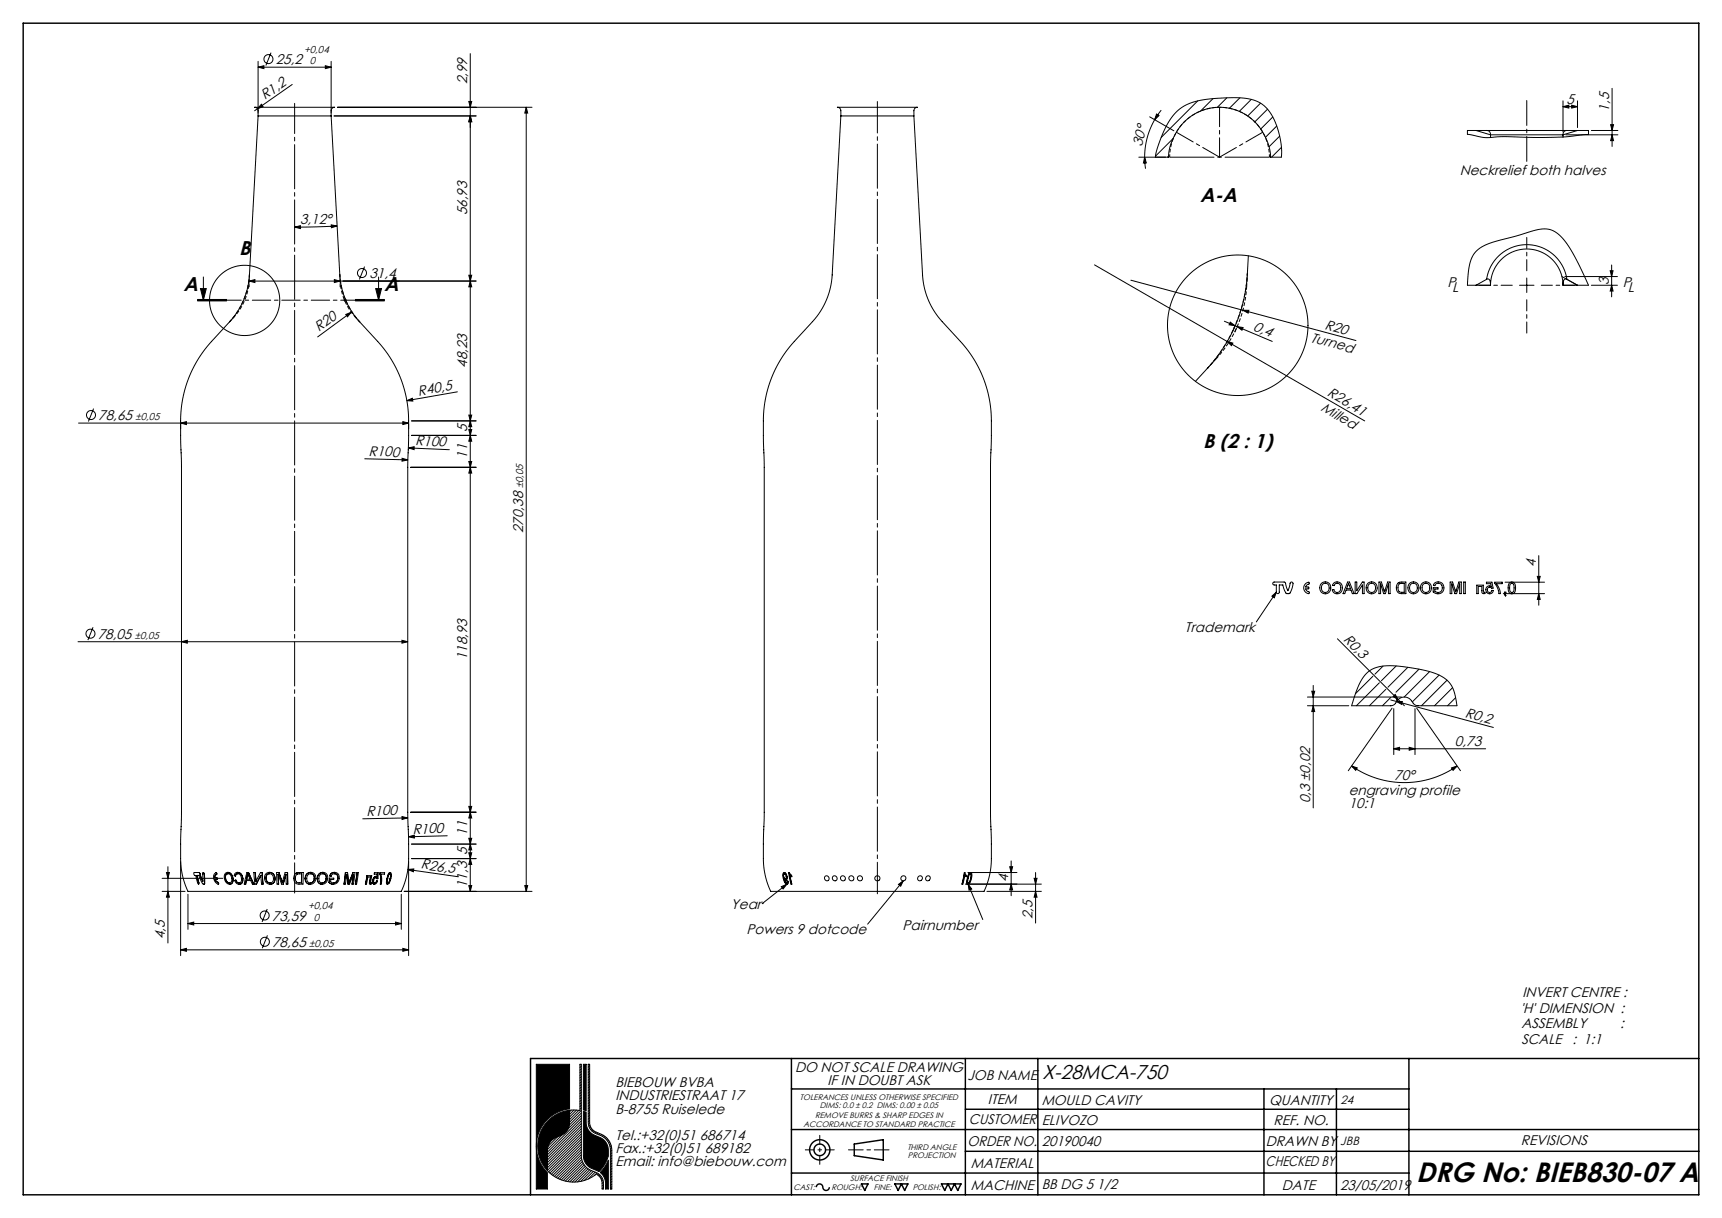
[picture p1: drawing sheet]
<svg xmlns="http://www.w3.org/2000/svg" width="594mm" height="420mm" viewBox="0 0 594 420" stroke-linecap="round" stroke-linejoin="round" font-family="sans-serif">
<g fill="none" stroke="#000" stroke-width=".34">
<path d="M93.5 18.2l-1.8 4.4M162.2 18.5v288.9M89 40l-3 54.8a25.9 25.9 0 0 1-6.7 16.1l-6.3 6.8a40.5 40.5 0 0 0-10.7 27.4l.3 16v119l-.3 16a24.3 24.3 0 0 0 2.6 11.3h73.4a24 24 0 0 0 2.7-11.3l-.3-16v-119l.3-16a40.5 40.5 0 0 0-10.7-27.4l-6.3-6.8a25.9 25.9 0 0 1-6.8-16.1l-3-54.8M89 38.2l-.3-.9-.9-.3h27.6l-.8 .3-.4 .9M89 40h25.2M89 23.2l2-.5v1zM89 21.2v18.8M89 23.2h25.2M90.2 35.9l.5 .9-1.9 .7zM100.8 29.1l-13 9.1M112.2 22.7l2 .5-2 .5zM114.2 21.2v18.8"/>
<path d="M116.4 37h67.1M161.7 35h1l-.5 2zM162.2 40l.5 2h-1zM164.2 40h-49M181.5 37l.5 2h-1zM181.5 37v270.4M290 40l-2.9 54.8a25.9 25.9 0 0 1-6.8 16.1l-6.3 6.8a40.5 40.5 0 0 0-10.7 27.4l.3 16v119l-.3 16a24.3 24.3 0 0 0 2.7 11.3h73.3a24 24 0 0 0 2.7-11.3l-.3-16v-119l.3-16a40.5 40.5 0 0 0-10.7-27.4l-6.3-6.8a25.9 25.9 0 0 1-6.8-16.1l-3-54.8M290 40v-2.3l-.4-.5-.8-.2h27.6l-.7 .2-.4 .5-.1 2.3M290 40h25.2M398.9 39.3l.9 .6-1.5 1.4zM400.6 38l-2.3 3.3M413.2 34.8l-12.7 12.6"/>
<path d="M418.4 34l-4.4 4.4M423.2 33.7l-3.3 3.4M427.7 33.7l-3.6 3.7M431.6 34.3l-4.1 4.1M434.8 35.6l-4.4 4.4M437.2 37.7l-4.4 4.4M539.2 36.8l2-.5v1zM539.2 34.8v10.7M539.2 36.8h5M542.2 36.3l2 .5-2 .5zM544.2 34.8v9.2M556.1 30.5v20"/>
<path d="M394.8 54.2l.6 2h-1zM394.8 54.2l.3 4M396.6 40.3l8.3 4.8M398.3 41.3a25.8 25.8 0 0 0-3.5 12.9M398.5 54.2l1.1-4.1 2.5-6.2 2.3-3.7 2.6-2.6 2.8-1.7 3.8-1.2 4.7-.7 6.6-.3 4.8 .2 3.6 .9 2.7 1.6 2.2 2.6 1.5 2.7 1.2 3.4 .9 3.8 .3 3.4-.1 1.9h-3.7v-.6a17.7 17.7 0 0 0-24.7-15.1 18.5 18.5 0 0 0-10.5 15.7h-10.3M403.1 53.8l-.4 .4M404.8 47.7l-6.2 6.2M439 40.3l-4.1 4.2M440.4 43.5l-3.9 3.9M441.4 46.9l-3.7 3.7M442 50.8l-3.4 3.4M509.2 45l5 1.5"/>
<path d="M512.8 45h-6.6v1.3l5.4 1.1h2.6M512.8 45h27.7M512.8 45l1 .4 .4 1.1M514.2 46.5h25M514.2 46.5v.9M539.2 47.2l-8.9 .2-11.8-.3-4.3 .3M539.2 46.5v.7M540.2 46.5h17.9M540.5 45h7.4v1.4l-8.7 .8M540.5 45l-1 .4-.3 1.1M544.2 45l-5 1.5M548.9 45h9.2"/>
<path d="M555.6 43h1l-.5 2zM556.1 46.5l.5 2h-1zM101.6 78.3l2-.5v1zM114.3 77.5l2 .4-2 .6zM116.3 77.9l-14.7 .4M69.2 99.5h2l-1 4zM70.2 95.5v8M85.9 96.9l2-.5v1zM85.9 97.9v1M115.3 96.4l2 .5-2 .5zM117.3 97.9v1M125.8 91.9l-1.8 4.5"/>
<path d="M129.6 99.5h2l-1 4zM130.6 95.5v8M161.7 94.9h1l-.5 2zM162.2 96.9l.5 2h-1zM164.2 96.9h-78.3M377.6 91.3l93.1 53.8M390.1 96.6l38.6 10.4M430.6 88.2l-.3 6.4a51.7 51.7 0 0 1-13.6 32.2l-4.3 4.7M512.8 96.3l.6-2.6 1-2.1 1.5-2.2 1.6-1.6 1.9-1.4 2.4-1.2 2.5-.6 2.4-.2 2.3 .2 2.5 .6 2.4 1.2 1.9 1.4 1.6 1.6 1.5 2.2 1 2.1 .6 2.6a.94 .94 0 0 0-1.1 .2 .94 .94 0 0 0-.2 1v.9M512.8 96.3l.6-.1 .4 .3 .4 1.9M512.8 96.3l-3.6 2.1M514.2 98.4h-8v-.7a18.1 18.1 0 0 1 2.3-10.3 15 15 0 0 1 9.1-4.6l8.6-2.4a14 14 0 0 1 8.7-1.2 14.4 14.4 0 0 1 7.1 7.3l2.6 4.8 3.3 7.1h-8.7"/>
<path d="M514.2 98.4a12.5 12.5 0 0 1 12.5-12.5 12.5 12.5 0 0 1 12.5 12.5M524.2 98.4h5M526.7 95.9v5M538.8 95.4l5.4 3M539.8 95.4h18.1M548.9 98.4h9M555.4 93.4h1l-.5 2zM555.9 98.4l.5 2h-1zM555.9 91.4v11M68.2 103.5h10M68.2 103.8h10M68.2 103.3h10"/>
<path d="M118.6 103.5h1M118.7 103.2l.7 .7M119.1 103v1M119.2 103.4l-.3 .2M119.3 108.4l1.9-.7-1.3 1.5zM119.4 103.2l-.7 .7M121.2 107.7l-11.6 8.5M122.6 103.3h10zM122.6 103.5h10M122.6 103.8h10M422.3 110.8l16.6 6.9M423.3 117.7l2 .6-.5 .9z"/>
<path d="M424.4 111.1l1.6 1.2-2-.3zM425.8 112.8l-.6 1.4M426.6 113.1l-.6 1.4M426.8 112.6l2 .3-.4 1zM428.7 107h2.1l-.3 1zM428.7 107l39 10.4M140.3 138.2l1.9-.9 .2 1zM157.8 135.1l-17.5 3.1M27.1 145.9h113.9M32.3 140.9l-1.8 4.4M62.3 145.9l2-.5v1zM125.8 158.2l14.9 .4"/>
<path d="M138.7 158l2 .6-2 .4zM139 145.4l2 .5-2 .5zM140.9 154.5l2-.5-.1 1zM140.9 154.5l14.1 .6M142 150.1h22.2M161.7 148.1h1l-.5 2zM161.7 159.1h1l-.5 2zM161.7 143.1h1l-.5 2zM162.2 145.1l.5 2h-1zM162.2 150.1l.5 2h-1zM164.2 145.1h-22.2M141.7 161.1h22.5"/>
<path d="M162.2 161.1l.5 2h-1zM530.3 198.8h1l-.5 2zM530.8 191.6v17.1M32.1 216.3l-1.8 4.4M438.7 205.6l1.6-1.4-.7 1.9zM439.2 200.9l4-.1 1.1 2.9 .8-2.7 .7-.2a4.5 4.5 0 0 1-1 3.9h-.8a3.7 3.7 0 0 1-1.5-3h-1.2v2.6l-.7 .4-.3-.5v-2.5l-1.1-.1zM440.3 204.2l-6.9 10.3M450.3 201.4l.9-.6 .5 .2-1.3 1.4 1.1 .2-.1 .4-1 .1 .4 .6 .9 .5-.2 .5-1-.4-.7-.9v-1.1zM456.2 201.5a1.51 1.51 0 0 1 2.3 .9 1.51 1.51 0 0 1-1.5 1.9 1.71 1.71 0 0 1-.8-2.8zM460 201.1a1.92 1.92 0 0 1 3.1 1.6 1.92 1.92 0 0 1-3.1 1.6l-.4-.9 .5-.1a1.24 1.24 0 0 0 1.6 .9 1.24 1.24 0 0 0 .8-1.7 1.17 1.17 0 0 0-.9-1.3 1.17 1.17 0 0 0-1.4 .7l-.5-.1zM464.9 200.7h.6l1.6 4h-.6l-.5-1.2h-1.7l-.4 1.2h-.6zM465.2 201.2l.7 1.8h-1.4z"/>
<path d="M467.5 200.7h.5v3l1.9-3h.6v4h-.5v-3l-1.9 3h-.6zM472.2 201.5a1.51 1.51 0 0 1 2.3 .9 1.51 1.51 0 0 1-1.5 1.9 1.71 1.71 0 0 1-.8-2.8zM475.7 200.7h.8l1.1 3.4 1.1-3.4h.8v4h-.6v-3.4l-1 3.4h-.6l-1.1-3.4v3.4h-.5zM482.2 201.2l.8-.5h1.9v4h-1.4a2.07 2.07 0 0 1-1.8-1.3 2.07 2.07 0 0 1 .5-2.2zM482.6 201.5l.6-.3h1.2v3h-.8a1.63 1.63 0 0 1-1.4-1 1.63 1.63 0 0 1 .4-1.7zM486.2 201.2a1.96 1.96 0 0 1 2.9 .3 1.96 1.96 0 0 1-.5 2.8 1.96 1.96 0 0 1-2.8-.8l-.1-1.3zM486.6 201.5a1.51 1.51 0 0 1 2.3 .9 1.51 1.51 0 0 1-1.5 1.9 1.71 1.71 0 0 1-.8-2.8zM490.5 201.2a1.96 1.96 0 0 1 2.9 .3 1.96 1.96 0 0 1-.5 2.8 1.96 1.96 0 0 1-2.8-.8l-.1-1.3zM490.9 201.5a1.51 1.51 0 0 1 2.3 .9 1.51 1.51 0 0 1-1.5 1.9 1.71 1.71 0 0 1-.8-2.8zM494.8 201.1a2.08 2.08 0 0 1 2.9 .5 2.08 2.08 0 0 1-.4 2.9 2.08 2.08 0 0 1-2.9-.4v-1.4h1.6v.4h-1.1v.8a1.53 1.53 0 0 0 2.6-1 1.53 1.53 0 0 0-2.2-1.5l-.3 .6-.6-.2zM500.2 200.7h.9l1.1 3.4 1-3.4h.9v4h-.6v-3.4l-1 3.4h-.6l-1.1-3.4v3.4h-.6zM504.9 200.7h.6v4h-.6z"/>
<path d="M509.4 201.8h2.3v2.3l.5 .1v.5a.79 .79 0 0 1-.9-.2 .79 .79 0 0 1-.1-.8v-1.5h-1.3v2.5h-.5zM512.7 200.8h1.9l.4 2-.5 .1a.82 .82 0 0 0-1.2-.2 .82 .82 0 0 0 0 1.2 .82 .82 0 0 0 1.2-.1l.1-.2h.5a1.28 1.28 0 0 1-1.6 1.1 1.28 1.28 0 0 1-.9-1.7 1.28 1.28 0 0 1 1.8-.7l-.2-1h-1.5zM515.6 200.8h2.6v.5h-2.1l1.3 2.2 .2 1.2h-.6a6.4 6.4 0 0 0-1.4-3.5zM518.6 204.7h14.2M519.2 200.8h13.6M519.2 204.7l.2 .8-.4-.4-.1-.9h.6v.5M520.7 201a1.35 1.35 0 0 1 1.6 0 1.35 1.35 0 0 1 .5 1.6 1.53 1.53 0 0 1-1.5 2.1 2.57 2.57 0 0 1-.7-3.6zM521.1 201.3a.81 .81 0 0 1 1 .1 .81 .81 0 0 1 .2 .9 1.35 1.35 0 0 1-.9 2 2.35 2.35 0 0 1-.3-3zM530.8 204.7l.5 2h-1zM26.9 221.3h113.8M62.6 221.3l2-.5v1zM138.7 220.8l2 .5-2 .5z"/>
<path d="M452.5 238.4h1l-.5 2zM453 236.4v42.2M461.4 220.3l20.9 20.9M471.4 232.2l1.7-1.3 2.1-.9 2.7-.4h3.3l5.2 .6 5.9 1.2 3.6 1.1 2.6 1.6a11 11 0 0 1 3.9 8.3l.2 1h-13.7l-1.1-.5-1.7-2-1.7-.5-1.7 .5-1.6 1.9-1 .5-13.9 .1 2.5-7.2 1.3-2.4zM473.6 233.2l-6 6M475.8 235.4l-7.9 8M477.1 229.7l-2.8 2.8M478.1 237.7l-5.7 5.7M481.6 229.6l-5.1 5.1M485.6 230.1l-6.8 6.9M489.5 230.8l-8 7.9M493.1 231.6l-8.7 8.8"/>
<path d="M496.4 232.8l-9.2 9.2M499.1 234.6l-8.8 8.8M501.1 237.1l-6.3 6.3M451 240.4h32.4M451 243.4h14.2M453 243.4l.5 2h-1zM479.7 241.4l35.4 9.4M479.8 240.5l-2.9 2.9M480.2 244.2l-15.1 21.6M480.5 240.2l.8-.7 1 1.7zM480.8 258.2l2-.5v1zM480.8 244.4v15.8"/>
<path d="M480.8 258.2h31.7M481.5 240.4l.2 1.3M481.7 241.9h2l-.2 1zM482.3 241.2l2.1 2.2M486.1 257.7l2 .5-2 .5zM488.1 244.4v15.8M488.7 244.2l15.1 21.6M502.1 240.6l-2.8 2.8M161.7 278.1h1l-.5 2zM466.2 264.1l2 .7-.6 .8zM466.2 264.1a31.7 31.7 0 0 0 36.4 0M500.7 264.8l1.9-.7-1.4 1.5z"/>
<path d="M57.9 298.9v26.3M62.3 297.1v32.4M138.7 281.6l2 .4-2 .6zM140.7 282l-15.6 .3M140.7 299.8l2-.2-.1 1zM140.7 299.8l17.4 2.5M140.9 288.5l2-.5v1zM141 297.1v32.4M141.7 280.1h22.5M142 291.1h22.2M154.3 288.2l-13.4 .3M161.7 289.1h1l-.5 2z"/>
<path d="M161.7 294.1h1l-.5 2zM162.2 280.1l.5 2h-1zM162.2 296.1l.5 2h-1zM162.2 291.1l.5 2h-1zM164.2 296.1h-22.2M348.3 298.9h1l-.5 2zM348.8 296.9v12M55.9 307.4h7.9M55.9 302.9h20.9M57.4 300.9h1l-.5 2zM57.9 307.4l.5 2h-1zM64.8 318.5l2-.5v1z"/>
<path d="M64.8 308.4v12.1M64.8 318.5h73.6M68 301.9l.6 2.6-.1 .4-.4-.5-.6-2.5a.59 .59 0 0 1-.7-.8 .59 .59 0 0 1 1-.2h.2a.67 .67 0 0 1 1 .4l1 2.5M68 301.9l.5 3M68.6 300.9l1.4 2.9M70.1 300.9l.3 .5M70.4 301.4v3.5M70.5 301.4l.1 2.1a.99 .99 0 0 1-.2 1.4l-.6-.3-1.2-2.7h-.6M70.5 301.4l-.2-.4-.3-.1v2.9M74 302.6h.1M74.1 302.6a.43 .43 0 0 1 .7 0 .43 .43 0 0 1-.1 .6h-.5M74.2 303.2l.3 .7 .8 .5-.1 .5"/>
<path d="M74.5 300.9a2.21 2.21 0 0 0-.7 2.2 2.21 2.21 0 0 0 1.6 1.7v-.4l-.7-.4-.5-.8M74.5 300.9l.3 .5-.6 .6-.1 .6M74.5 300.9l.2 .5-.5 .5-.2 .7M74.6 302.6l.3 .3-.2 .3M77.8 302.9l.1 .4a1.43 1.43 0 0 0 1.2 1.2M77.8 302.9h.1M77.8 302.9l.1 .4a1.41 1.41 0 0 0 1.2 1.2M78.6 301.3a1.11 1.11 0 0 0-.8 1.6M78.6 301.3a1.13 1.13 0 0 0-.8 1.6M78.6 301.3a1.87 1.87 0 0 1 .7 3.1l-.2 .1M80.3 302.9a1.5 1.5 0 0 1-1.1 2M80.3 302.9h.1"/>
<path d="M80.4 302.9a1.76 1.76 0 0 0-.7-1.7 1.76 1.76 0 0 0-1.9-.1 2.48 2.48 0 0 0 1.4 3.8M80.4 302.9a1.49 1.49 0 0 1-1.2 2M81.3 303.5l.4 .7 .7 .3M81.9 300.8a1.97 1.97 0 0 1 1.8 2M82 300.8a1.93 1.93 0 0 1 1.8 2M82 300.8a.98 .98 0 0 0-1.1 1.2l.4 .1 .2-.6 .5-.2M82 301.3h.1M82 301.3a1.82 1.82 0 0 1 .6 3.2h-.1M82.4 304.5h.1M83.7 302.8a1.52 1.52 0 0 1-1.3 2.1M83.7 302.8h.1M83.8 302.8a1.49 1.49 0 0 1-1 2.1 1.49 1.49 0 0 1-1.9-1.3l.5-.1 .4 .7 .7 .3"/>
<path d="M84.9 303.6l-.2 1.3M84.9 303.6h.1M85.3 302.1l-.2 1.1M85.5 301.3l-.2 .8M85.5 301.3h.1M85.5 301.3l.8 1.9h-1.2M85.7 300.9l1.9 4M85.7 300.9l1.9 4h-.5l-.6-1.3h-1.5M85.7 300.9h-.5l-1 4h.6l.2-1.3M88 300.9l.3 3M88.1 300.9l.2 3M88.1 300.9h-.6l.2 2 .2 2h.6"/>
<path d="M88.3 303.9h.1M88.3 303.9l1.6-3h.5l.3 4M89.9 301.9l-1.5 3M89.9 301.9h.1M90 301.9l-1.5 3M90 301.9l.2 3h.5M90.4 300.9l.3 4M91.8 302.9v.2a1.44 1.44 0 0 0 1.3 1.4M91.8 302.9h.1M91.8 302.9a1.48 1.48 0 0 0 1.4 1.6M92.2 313.5l-1.8 4.4M92.9 300.8a1.95 1.95 0 0 1 2 2.1"/>
<path d="M92.9 301.3a1.27 1.27 0 0 0-1.1 1.6M92.9 301.3h.1M92.9 300.8a1.98 1.98 0 0 0-1.5 2.8 1.98 1.98 0 0 0 3.1 .7l.4-1.4M92.9 300.8a1.94 1.94 0 0 1 2 2.1M93 301.3a1.28 1.28 0 0 0-1.2 1.6M93 301.3a1.63 1.63 0 0 1 1.3 1.5 1.63 1.63 0 0 1-1.1 1.7M93.1 304.5h.1M94.9 302.9a1.75 1.75 0 0 1-1.7 2M94.9 302.9h.1M96 301.5l.1 3.4M96 301.5h.1M96 301.5l1.1 3.4h.6"/>
<path d="M96.2 300.9l1 2.7M96.2 300.9h-.8l.2 4h.5M97.2 303.6l.2 .7M97.4 304.3h.1M98.6 301.5l-.9 3.4M98.6 301.5h.1M98.6 301.5l.1 3.4h.6l-.1-4h-.8l-1 3.4M102.5 300.9h2.1l-.3 4a2.18 2.18 0 0 1-3-2.3l.7-1.4M102.5 300.9l-.5 .3M104 304.4h.1M104 301.3a1.6 1.6 0 0 0-2.1 1.3 1.6 1.6 0 0 0 1.7 1.8h.4M104 301.3h.1"/>
<path d="M104 301.3v3.1M105.3 302.9h.1M107 304.5h.1M107.2 301.3a1.63 1.63 0 0 0-1.4 1.5 1.63 1.63 0 0 0 1.2 1.7M107.2 301.3a1.3 1.3 0 0 1 1.2 1.6M107.2 301.3h.1M107.2 301.3a1.31 1.31 0 0 1 1.2 1.6M107.2 300.8a1.91 1.91 0 0 0-1.9 2.1M107.2 300.8a1.98 1.98 0 0 1 1.6 2.9 1.98 1.98 0 0 1-3.2 .4l-.3-1.2M108.4 302.9a1.43 1.43 0 0 1-1.4 1.6M108.4 302.9h.1M108.4 302.9a1.43 1.43 0 0 1-1.3 1.6"/>
<path d="M109.4 302.9h.1M109.5 302.9a1.72 1.72 0 0 0 1.6 2M110.1 301.3a1.84 1.84 0 0 1 2.5 0 1.84 1.84 0 0 1 .2 2.5 1.82 1.82 0 0 1-2.5 .9 1.82 1.82 0 0 1-.7-2.6zM111.1 304.5h.1M111.3 301.3a1.64 1.64 0 0 0-1.3 1.5 1.64 1.64 0 0 0 1.1 1.7M111.3 301.3a1.25 1.25 0 0 1 1.2 1.6M111.3 301.3h.1M111.4 301.3a1.26 1.26 0 0 1 1.1 1.6M111.4 300.8a1.96 1.96 0 0 0-1.9 2.1M112.5 302.9a1.47 1.47 0 0 1-1.4 1.6M112.5 302.9h.1M112.5 302.9a1.48 1.48 0 0 1-1.3 1.6"/>
<path d="M113.5 304.3v-.6a.66 .66 0 0 1 .1-.7 .66 .66 0 0 1 .8-.2h.7l-.1 .5a.66 .66 0 0 0-1 .5 .66 .66 0 0 0 .9 .7h.1M113.5 304.3l1.4 .6M113.5 304.3h.1M113.8 302l.4 .1M113.8 302h.1M114.9 304.9h.1M115 304.5h.1M115.3 301.3l-.7 .2-.4 .6M115.3 301.3l.7 .1 .4 .7M115.3 301.3l.8 .2 .4 .6M115.4 300.8a2.03 2.03 0 0 1 1.7 1.7 2.03 2.03 0 0 1-1.1 2.1l-1.1 .3M115.4 300.8a1.54 1.54 0 0 0-1.6 1.2"/>
<path d="M116.4 302.1l.1 .8M116.4 302.1h.1M116.5 302.1v.8M116.5 302.9a1.53 1.53 0 0 1-1.5 1.6M116.5 302.9h.1M116.5 302.9a1.52 1.52 0 0 1-1.4 1.6M119.2 300.9l-.5 4M119.6 301.5l.4 3.4h.5l1.4-3.4M119.6 301.5l-.5 3.4h-.5M119.6 301.5h.1M119.6 301.5l.5 3.4M120.4 304.3l-.5-3.4h-.8l-.5 4"/>
<path d="M120.6 303.7l-.2 .6M120.7 303.7l-.3 .6M121.7 300.9h.8l-.6 4h-.5l.5-3.4M121.7 300.9l-1.1 2.8M121.8 300.9l-1.1 2.8M121.9 301.5h.1M122 301.5l-.5 3.4M123.1 300.9h.5l-.3 2-.3 2h-.5zM123.2 300.9l-.6 4M126.6 301.9l-.5 3M127.8 302.4h-.2a.68 .68 0 0 0-.8 .2 .68 .68 0 0 0-.1 .7l-.3 1.6h-.4l.4-1.8a.96 .96 0 0 1 .3-1.1 .96 .96 0 0 1 1.1-.1h.4l-.4 2.4 .4 .1-.1 .4-.3 .1M127.8 302.4l-.4 2.1 .4 .4"/>
<path d="M127.8 302.4l-.3 2.1 .3 .4M128.6 303.5v.9M128.6 303.5h.1M128.6 304.4a.84 .84 0 0 0 .9 .5 .84 .84 0 0 0 .7-.9v-.2l-.3-.1-.6 .8M128.6 304.4h.1M128.6 304.4l.6 .5M129.1 300.9h1.3v2.1h-.4l-.4-.3M129.1 300.9v.5h1M129.2 300.9l-.1 .5M129.6 302.2l.5 .3M129.6 302.2l-.7 .4-.3 .9M129.6 302.7a1.07 1.07 0 0 0-.3 1.8"/>
<path d="M129.6 302.7l.5 .3M129.6 302.2l-.5 .4-.5 .9M130 303.8l-.3 .5-.4 .2M130.1 301.4v1.1M130.1 301.4h.1M130.2 301.4l-.1 1.1M131 301.3l.1-.4h1.6l-.1 .5h-1.3l.4 2.3-.2 1.2h-.3l.1-1.1M131 301.3l.3 2.5M131 301.3h.1M131.1 301.3l.3 2.5M131.2 300.9l-.1 .4M131.3 303.8h.1"/>
<path d="M131.4 303.8l-.1 1.1M134.2 301l.4-.1a3.5 3.5 0 0 1-.4 3.7l-.6 .3a4 4 0 0 1 .5-3.8zM134.5 301.3l.3 .3M134.5 301.3a3.8 3.8 0 0 0-.7 3.2M134.5 301.3l.2 .3M134.6 302.9l-.4 1.2-.4 .4M134.6 302.9h.1M134.6 300.9a4.3 4.3 0 0 0-1 4h.1M134.7 302.9l-.4 1.2-.5 .4M134.7 301.6l-.1 1.3M134.7 301.6h.1M134.8 301.6l-.1 1.3"/>
<path d="M136.4 318l2 .5-2 .5zM138.4 308.4v12.1M139.4 307.4h44.1M161.7 305.4h1l-.5 2zM181 305.4h1l-.5 2zM262.9 311.6h.1M269.5 305.8l1.9-.9-1.3 1.6zM270.2 302.2l.3 .6 .4 .2M270.2 302.2h.1M270.3 302.2l.6 .8M270.4 303.1l.4 1.1 .5 .3M270.4 303.1h.1"/>
<path d="M270.5 303v.1M270.5 303l-.1 .1M270.5 300.9l.6 .4 .3 .9M270.5 303.1l.4 1 .4 .4M270.5 300.9l.6 .3 .4 1M270.5 300.9h-.1a3.5 3.5 0 0 0 .8 3.9h.6v-.9M270.6 301.3l-.4 .2v.7M270.6 301.3a1.1 1.1 0 0 1 .3 1.7M270.6 301.3l-.3 .2v.7M271.4 302.2v.8l-.3 .5M271.4 302.2h.1M271.4 304.9l-8.5 6.7"/>
<path d="M271.5 302.2l-.2 1.2-.3 .1-.5-.5M271.5 303.9h.2M271.7 303.9v.7l-.3 .3M271.7 303.9h.1M271.8 303.9l-.3-.1-.2 .7M272.1 300.9l.9 1M272.5 301.8l.7 3.1h-.4l-.8-4 1.1 1M272.5 301.8l.7 .5-.1-.4M272.5 301.8l.6 3.1M273 301.9l.1 .4M273 301.9h.1M309.9 305l1.7-1.3-.9 1.9z"/>
<path d="M311.6 303.7l-12.3 15M332.6 300.9l.8 1-.1 .4-.5-.5-.7 3.1h-.3zM332.7 300.9l-.8 4M332.8 301.8l.5 .5M333.1 304.9h26.1M333.9 300.9h16.9M334 304.9l1.2 1.7-.9 .4zM334 304.9l5 12.2M334.4 301l.5-.1a3.3 3.3 0 0 1-.4 3.7l-.7 .3a3.8 3.8 0 0 1 .5-3.8zM334.7 301.3l.3 .3M334.7 301.3a3.5 3.5 0 0 0-.7 3.2M334.8 302.9l-.4 1.2-.4 .4"/>
<path d="M334.8 302.9h.1M334.8 300.9a4.1 4.1 0 0 0-.9 4M334.9 302.9l-.4 1.2-.5 .4M335 301.6l-.2 1.3M335 301.6h.1M335 301.6l-.1 1.3M340.4 307.4h18.8M348.8 304.9l.5 2h-1zM356.7 302.9h1l-.5 2zM357.2 300.9v17.4M357.2 307.4l.5 2h-1zM62.3 327.5l2-.5v1z"/>
<path d="M62.3 327.5h78.7M92.3 322.5l-1.8 4.5M139 327l2 .5-2 .5zM185 367h11.5v15.4a12.9 12.9 0 0 0-10.8 8.6 12.9 12.9 0 0 0 3.1 13.4v5.6h-3.8zM200.3 367l-.3 .2M200.5 369.4l-.5 .5M200.5 370.3l-.5 .5M200.5 371.2l-.5 .5M200.5 372.1l-.5 .5M200.5 373l-.5 .5M200.5 373.9l-.5 .5M200.5 374.8l-.5 .5"/>
<path d="M200.5 375.7l-.5 .5M200.5 376.6l-.5 .5M200.5 377.5l-.5 .5M200.5 378.4l-.5 .5M200.5 379.3l-.5 .5M200.5 367.6l-.5 .5M200.5 368.5l-.5 .5M201.2 367h1v16l-1-.3zM202.9 367v20.1a4.1 4.1 0 0 0 2.5 3.7l1.8 .8M202.9 367h.5v20.3l.7 1.9 1.5 1.2M203 367l-.1 .1M203.4 367.5l-.5 .5"/>
<path d="M203.4 368.4l-.5 .4M203.4 369.3l-.5 .4M203.4 370.2l-.5 .4M203.4 371.1l-.5 .4M203.4 372l-.5 .4M203.4 372.9l-.5 .4M203.4 373.8l-.5 .4M203.4 374.7l-.5 .4M203.4 375.6l-.5 .4M203.4 376.5l-.5 .4M203.4 377.4l-.5 .4M203.4 378.2l-.5 .5"/>
<path d="M203.4 379.1l-.5 .5M191.8 392.2a4.8 4.8 0 0 0-3 4.4v7.1a12.4 12.4 0 0 0 16.9 1.2l1.5 1.3 .5 1.9M192.4 392l-3.4 3.3M194 391.3l-5.2 5.1M196.5 387.1a4.8 4.8 0 0 1-3 4.4M196.5 382.9a12.4 12.4 0 0 0-10.3 8 12.4 12.4 0 0 0 2.6 12.8v-7.1a4.8 4.8 0 0 1 3-4.4M196.5 387.1a4.8 4.8 0 0 1-3 4.4l-1.7 .7M196.5 382.8l3.5 .2v-16h.5v31.5a5.5 5.5 0 0 0 3.4 5.1l1.8 .7a4.1 4.1 0 0 1 2.5 3.8v1.9h-.5v-1.9M196.5 382.8v4.3M197.1 382.8l-.6 .6M198 382.8l-1.5 1.5M198.8 382.8l-2.3 2.4"/>
<path d="M199.7 382.9l-3.2 3.2M200.5 380.2l-.5 .5M200.5 381.1l-.5 .5M200.5 382l-.5 .5M200.5 382.9l-4 4.1M200.5 383.8l-4.1 4.2M200.5 384.7l-4.6 4.7M200.5 385.6l-11.7 11.7M200.5 386.5l-11.7 11.7M200.5 387.4l-11.7 11.7M200.5 388.3l-11.7 11.7M200.5 389.2l-11.7 11.7"/>
<path d="M200.5 390.1l-11.7 11.7M200.5 391l-11.7 11.7M200.5 391.9l-11.7 11.7M200.5 392.8l-11.3 11.3M200.5 393.7l-10.8 10.8M200.5 394.6l-10.3 10.3M200.5 395.5l-9.8 9.8M200.5 396.4l-9.3 9.3M200.5 397.3l-8.7 8.7M200.5 398.2l-8.1 8.1M200.6 399.1l-7.6 7.5M200.7 399.8l-7.1 7.1"/>
<path d="M201.2 383.2l1 .3v3.6a4.8 4.8 0 0 0 2.9 4.4l1.8 .7a4.8 4.8 0 0 1 2.9 4.4 6.4 6.4 0 0 1-.7 4l-1.1 1.8-1.4 1.6-2.4-1.1a4.8 4.8 0 0 1-3-4.4zM203.4 380l-.5 .5M203.4 380.9l-.5 .5M203.4 381.8l-.5 .5M203.4 382.7l-.5 .5M203.4 383.6l-.5 .5M203.4 384.5l-.5 .5M203.4 385.4l-.5 .5M203.4 386.3l-.5 .5M203.4 387.2l-.4 .5M203.5 388l-.4 .4M203.8 388.7l-.4 .3"/>
<path d="M204.1 389.2l-.3 .4M204.5 389.7l-.3 .3M205 390.1l-.3 .3M205.6 390.4l1.8 .7a6 6 0 0 1 3.6 5.5v13.4h-.4v-13.4a5.5 5.5 0 0 0-3.4-5.1M205.6 390.4l-.3 .3M206.3 390.6l-.4 .4M206.9 390.9l-.4 .4M207.5 391.2l-.3 .3M208.1 391.5l-.3 .3M208.7 391.8l-.4 .4M209.1 392.3l-.3 .3M209.6 392.7l-.4 .4"/>
<path d="M210 393.2l-.4 .4M210.3 393.8l-.3 .3M210.6 394.4l-.4 .4M210.8 395.1l-.4 .4M211 395.8l-.5 .4M211 396.6l-.4 .5M211 397.5l-.4 .5M211 398.4l-.4 .5M211 399.3l-.4 .5M200.9 400.5l-6.6 6.6M201.2 401.1l-6.2 6.2M201.5 401.7l-5.7 5.7"/>
<path d="M201.9 402.2l-5.3 5.3M202.4 402.6l-5 5M202.9 403l-4.6 4.6M203.4 403.4l-4.1 4.1M204 403.7l-3.7 3.7M204.7 403.9l-3.2 3.2M205.3 404.2l-2.4 2.3M205.9 404.5l-.9 .9M206.5 404.8l-.4 .3M207 405.2l-.4 .3M207.4 405.7l-.4 .3M207.7 406.2l-.3 .4"/>
<path d="M208 406.9l-.4 .4M208.1 407.6l-.4 .5M208.2 408.5l-.5 .5M208.2 409.4l-.5 .5M209.8 400.1v9.9h-.9l-.3-3.4-.5-1.2-1.1-1.1 1.6-2zM211 400.2l-.4 .5M211 401.1l-.4 .5M211 402l-.4 .5M211 402.9l-.4 .5M211 403.8l-.4 .5M211 404.7l-.4 .5M211 405.6l-.4 .5"/>
<path d="M211 406.5l-.4 .5M211 407.4l-.4 .5M211 408.3l-.4 .5M211 409.2l-.4 .5"/>
<circle cx="92.6" cy="20.4" r="1.56"/>
<circle cx="124.9" cy="94.1" r="1.56"/>
<circle cx="84.4" cy="103.6" r="12.1"/>
<circle cx="427" cy="112.2" r="24.2"/>
<circle cx="31.4" cy="143.1" r="1.56"/>
<circle cx="31.2" cy="218.5" r="1.56"/>
<circle cx="457.2" cy="202.7" r="2.01"/>
<circle cx="473.2" cy="202.7" r="2.01"/>
<circle cx="91.3" cy="315.7" r="1.56"/>
<circle cx="285.3" cy="302.9" r=".84"/>
<circle cx="287.9" cy="302.9" r=".85"/>
<circle cx="290.8" cy="302.9" r=".86"/>
<circle cx="293.7" cy="302.9" r=".87"/>
<circle cx="296.6" cy="302.9" r=".88"/>
<circle cx="302.6" cy="302.9" r=".88"/>
<circle cx="311.6" cy="302.9" r=".87"/>
<circle cx="317.4" cy="302.8" r=".85"/>
<circle cx="320.1" cy="302.8" r=".84"/>
<circle cx="91.4" cy="324.8" r="1.56"/>
</g>
<g fill="none" stroke="#000" stroke-width=".5">
<path d="M8 8h578v404h-578zM273 365v47M273 375.5h213M333 365v47M358 365v47M436 375.5v36.5M461 375.5v36.5M486 365v47M586 365h-403v47M273 389.5h313M294.7 394.5l10-1.5v7l-10-1.5zM333 397h253"/>
<path d="M333 382.5h153M273 404.5h213M281.6 409.4a1.2 1.2 0 0 1 1.4-1.1 1.2 1.2 0 0 1 .9 1.5 1.12 1.12 0 0 0 1.3 .7 1.12 1.12 0 0 0 .9-1.1M297.2 408.2h2.2l-1.1 2.3zM308.7 408.2h4.5l-1.1 2.3-1.2-2.3-1.1 2.3zM324.7 408.2h6.8l-1.1 2.3-1.2-2.3-1.1 2.3-1.1-2.3-1.1 2.3z"/>
<circle cx="282.8" cy="396.5" r="2"/>
<circle cx="282.8" cy="396.5" r="3.5"/>
</g>
<path d="M292.7 396.5h14" fill="none" stroke="#000" stroke-width=".34" stroke-dasharray="6.3 1.3 1.3 1.3" stroke-dashoffset="1.3"/>
<path d="M277.8 396.5h10M282.8 401.5v-10" fill="none" stroke="#000" stroke-width=".34" stroke-dasharray="6.3 1.3 1.3 1.3" stroke-dashoffset="3.3"/>
<path d="M185 367v28.2a12.9 12.9 0 0 1 11.5-12.8v-15.4zM185 395.2v14.8h3.8v-5.6a12.9 12.9 0 0 1-3.8-9.2zM201.2 367v15.7l1 .3v-16zM201.2 383.2l.2 16.6 .6 1.3 1.1 1.2 3.5 1.7 1.7-2 1.3-2.6 .2-.8-.1-3.2-.6-1.4-1-1-3.7-1.9-1.4-1.3-.8-2.1v-4.2zM209.8 400.1l-.9 1.8-1.3 1.8a.59 .59 0 0 0-.5 .7 .59 .59 0 0 0 .6 .5l1 2 .2 3.1h.9zM189.2 386.3a12.4 12.4 0 0 0-.4 17.4v-7.2l.3-1.5 1.4-2 3.7-1.9 1.6-1.6 .6-2 .1-4.6-3.7 1-1.9 1z" fill-rule="evenodd" fill="#000"/>
<path d="M117.3 96.9a20 20 0 0 0 5.3 12.5M80.7 109.4a20 20 0 0 0 5.2-12.5" fill="none" stroke="#000" stroke-width=".34" stroke-dasharray="1.3 .6" stroke-dashoffset=".4" stroke-linecap="butt"/>
<path d="M117.2 94.6a26.4 26.4 0 0 0 6.9 16.5M79.1 111.1a26.4 26.4 0 0 0 7-16.5" fill="none" stroke="#000" stroke-width=".34" stroke-dasharray="1.3 .6" stroke-dashoffset=".1" stroke-linecap="butt"/>
<path d="M403.5 54.2a17.2 17.2 0 0 1 17.2-17.2 17.2 17.2 0 0 1 17.2 17.2" fill="none" stroke="#000" stroke-width=".34" stroke-dasharray="1.3 .6" stroke-dashoffset=".3" stroke-linecap="butt"/>
<path d="M419.5 123.7a40 40 0 0 0 10.5-24.9" fill="none" stroke="#000" stroke-width=".34" stroke-dasharray="1.3 .6" stroke-dashoffset=".2" stroke-linecap="butt"/>
<path d="M416.4 127.1a52.8 52.8 0 0 0 13.9-32.9" fill="none" stroke="#000" stroke-width=".34" stroke-dasharray="1.3 .6" stroke-dashoffset=".5" stroke-linecap="butt"/>
<path d="M68.2 103.5h64.4" fill="none" stroke="#000" stroke-width=".34" stroke-dasharray="6.3 1.3 1.3 1.3" stroke-dashoffset="1.4"/>
<path d="M526.7 55.7v-21" fill="none" stroke="#000" stroke-width=".34" stroke-dasharray="15.2 1.3 1.3 1.3" stroke-dashoffset="6.6"/>
<path d="M302.6 308.2v-273.2" fill="none" stroke="#000" stroke-width=".34" stroke-dasharray="15.2 1.3 1.3 1.3" stroke-dashoffset="4.4"/>
<path d="M101.6 307.9v-272.3" fill="none" stroke="#000" stroke-width=".34" stroke-dasharray="15.2 1.3 1.3 1.3" stroke-dashoffset="4.8"/>
<path d="M521.7 98.4h-11.5M526.7 93.4v-11.5M531.7 98.4h11.5M526.7 103.4v11.5" fill="none" stroke="#000" stroke-width=".34" stroke-dasharray="15.2 1.3 1.3 1.3" stroke-dashoffset="11.4"/>
<path d="M403.1 54.2h35.2" fill="none" stroke="#000" stroke-width=".34" stroke-dasharray="15.2 1.3 1.3 1.3" stroke-dashoffset="-.5"/>
<path d="M420.7 54.2v-17.2M420.7 54.2l14.9-8.6M420.7 54.2l-14.9-8.6" fill="none" stroke="#000" stroke-width=".34" stroke-dasharray="15.2 1.3 1.3 1.3" stroke-dashoffset="8.5"/>
<path d="M85.9 96.9l.2-2.3M117.2 94.6l.1 2.3M79.1 111.1l1.6-1.7M122.6 109.4l1.5 1.7" fill="none" stroke="#000" stroke-width=".34" stroke-dasharray="1.3 .6" stroke-dashoffset=".4"/>
<path d="M430 98.8l.3-4.6M416.4 127.1l3.1-3.4" fill="none" stroke="#000" stroke-width=".34" stroke-dasharray="1.3 .6" stroke-dashoffset=".2"/>
<g fill="#000">
<path d="M90.2 35.9l.5 .9-1.9 .7zM119.3 108.4l1.9-.7-1.3 1.5zM423.3 117.7l2 .6-.5 .9zM428.7 107h2.1l-.3 1zM140.3 138.2l1.9-.9 .2 1zM138.7 158l2 .6-2 .4zM140.9 154.5l2-.5-.1 1zM481.7 241.9h2l-.2 1zM480.5 240.2l.8-.7 1 1.7zM138.7 281.6l2 .4-2 .6zM140.7 299.8l2-.2-.1 1zM140.9 288.5l2-.5v1z"/>
<path d="M89 23.2l2-.5v1zM112.2 22.7l2 .5-2 .5z"/>
<path d="M539.2 36.8l2-.5v1zM542.2 36.3l2 .5-2 .5zM480.8 258.2l2-.5v1zM486.1 257.7l2 .5-2 .5z"/>
<path d="M398.9 39.3l.9 .6-1.5 1.4zM394.8 54.2l.6 2h-1z"/>
<path d="M556.1 46.5l.5 2h-1zM555.6 43h1l-.5 2z"/>
<path d="M101.6 78.3l2-.5v1zM114.3 77.5l2 .4-2 .6z"/>
<path d="M85.9 96.9l2-.5v1zM115.3 96.4l2 .5-2 .5z"/>
<path d="M161.7 94.9h1l-.5 2zM162.2 40l.5 2h-1z"/>
<path d="M162.2 96.9l.5 2h-1zM161.7 143.1h1l-.5 2zM555.4 93.4h1l-.5 2zM555.9 98.4l.5 2h-1z"/>
<path d="M69.2 99.5h2l-1 4zM129.6 99.5h2l-1 4z"/>
<path d="M424.4 111.1l1.6 1.2-2-.3zM426.8 112.6l2 .3-.4 1z"/>
<path d="M139 145.4l2 .5-2 .5zM62.3 145.9l2-.5v1zM138.7 220.8l2 .5-2 .5zM62.6 221.3l2-.5v1zM139 327l2 .5-2 .5zM62.3 327.5l2-.5v1z"/>
<path d="M162.2 161.1l.5 2h-1zM161.7 278.1h1l-.5 2zM181.5 37l.5 2h-1zM181 305.4h1l-.5 2zM162.2 145.1l.5 2h-1zM161.7 148.1h1l-.5 2zM162.2 280.1l.5 2h-1zM161.7 289.1h1l-.5 2zM162.2 296.1l.5 2h-1zM161.7 305.4h1l-.5 2zM162.2 150.1l.5 2h-1zM161.7 159.1h1l-.5 2zM161.7 35h1l-.5 2zM162.2 40l.5 2h-1zM57.4 300.9h1l-.5 2zM57.9 307.4l.5 2h-1zM356.7 302.9h1l-.5 2zM357.2 307.4l.5 2h-1z"/>
<path d="M530.3 198.8h1l-.5 2zM530.8 204.7l.5 2h-1z"/>
<path d="M452.5 238.4h1l-.5 2zM453 243.4l.5 2h-1z"/>
<path d="M466.2 264.1l2 .7-.6 .8zM500.7 264.8l1.9-.7-1.4 1.5z"/>
<path d="M162.2 291.1l.5 2h-1zM161.7 294.1h1l-.5 2z"/>
<path d="M64.8 318.5l2-.5v1zM136.4 318l2 .5-2 .5z"/>
<path d="M309.9 305l1.7-1.3-.9 1.9zM334 304.9l1.2 1.7-.9 .4zM269.5 305.8l1.9-.9-1.3 1.6zM438.7 205.6l1.6-1.4-.7 1.9z"/>
<path d="M348.8 304.9l.5 2h-1zM348.3 298.9h1l-.5 2z"/>
</g>
<text font-size="9.7" x="488.5" y="407.7">DRG No: BIEB830-07 A</text>
<g font-size="6.9">
<text x="414" y="69.8">A-A</text>
<text x="82.4" y="88.1">B</text>
<text x="63.4" y="100.4">A</text>
<text x="132.5" y="100.4">A</text>
<text x="415" y="154.6">B (2 : 1)</text>
<text x="359.6" y="371.9">X-28MCA-750</text>
</g>
<g font-size="4.8">
<text x="95.1" y="22.1">25,2</text>
<text x="161.2" y="29.1" transform="rotate(-90 161.2 29.1)">2,99</text>
<text x="91.4" y="34.6" transform="rotate(-35 91.4 34.6)">R1,2</text>
<text x="540.4" y="35.8">5</text>
<text x="555.1" y="38.5" transform="rotate(-90 555.1 38.5)">1,5</text>
<text x="393.8" y="50.7" transform="rotate(-75 393.8 50.7)">30°</text>
<text x="503.6" y="60.3">Neckrelief both halves</text>
<text x="103.5" y="77.4" transform="rotate(-2 103.5 77.4)">3,12°</text>
<text x="161.2" y="74.3" transform="rotate(-90 161.2 74.3)">56,93</text>
<text x="127.4" y="95.9">31,4</text>
<text x="499.3" y="99.1">P</text>
<text x="500.9" y="100.9">L</text>
<text x="554.9" y="98.1" transform="rotate(-90 554.9 98.1)">3</text>
<text x="559.8" y="99.1">P</text>
<text x="561.5" y="100.9">L</text>
<text x="432.1" y="113.8" transform="rotate(23 432.1 113.8)">0,4</text>
<text x="456.7" y="113.4" transform="rotate(15 456.7 113.4)">R20</text>
<text x="110" y="114.6" transform="rotate(-36 110 114.6)">R20</text>
<text x="451.8" y="117.8" transform="rotate(15 451.8 117.8)">Turned</text>
<text x="161.2" y="126.8" transform="rotate(-90 161.2 126.8)">48,23</text>
<text x="144.4" y="136.4" transform="rotate(-10 144.4 136.4)">R40,5</text>
<text x="457.6" y="136.3" transform="rotate(30 457.6 136.3)">R26,41</text>
<text x="455.3" y="141.4" transform="rotate(30 455.3 141.4)">Milled</text>
<text x="33.9" y="144.9">78,65</text>
<text x="161.2" y="148.9" transform="rotate(-90 161.2 148.9)">5</text>
<text x="143.2" y="153.5" transform="rotate(2 143.2 153.5)">R100</text>
<text x="127.1" y="157.2" transform="rotate(1 127.1 157.2)">R100</text>
<text x="161.2" y="158.2" transform="rotate(-90 161.2 158.2)">11</text>
<text x="180.5" y="183.8" transform="rotate(-90 180.5 183.8)">270,38</text>
<text x="529.8" y="195.5" transform="rotate(-90 529.8 195.5)">4</text>
<text x="33.7" y="220.3">78,05</text>
<text x="408.8" y="218">Trademark</text>
<text x="463.2" y="220.7" transform="rotate(45 463.2 220.7)">R0,3</text>
<text x="161.2" y="227.7" transform="rotate(-90 161.2 227.7)">118,93</text>
<text x="505.2" y="247.1" transform="rotate(15 505.2 247.1)">R0,2</text>
<text x="501.9" y="257.2">0,73</text>
<text x="480.9" y="268.9">70°</text>
<text x="465.2" y="274.2">engraving profile</text>
<text x="126.4" y="281.3" transform="rotate(-1 126.4 281.3)">R100</text>
<text x="452" y="277" transform="rotate(-90 452 277)">0,3 ±0,02</text>
<text x="465.2" y="278.7">10:1</text>
<text x="142.4" y="287.5" transform="rotate(-1 142.4 287.5)">R100</text>
<text x="161.2" y="288.1" transform="rotate(-90 161.2 288.1)">11</text>
<text x="145" y="299.4" transform="rotate(8 145 299.4)">R26,5</text>
<text x="161.2" y="294.8" transform="rotate(-90 161.2 294.8)">5</text>
<text x="347.8" y="304.2" transform="rotate(-90 347.8 304.2)">4</text>
<text x="161.2" y="306.2" transform="rotate(-90 161.2 306.2)">11,3</text>
<text x="93.8" y="317.5">73,59</text>
<text x="252.1" y="313.3">Year</text>
<text x="356.2" y="317" transform="rotate(-90 356.2 317)">2,5</text>
<text x="56.9" y="323.9" transform="rotate(-90 56.9 323.9)">4,5</text>
<text x="257.6" y="322.2">Powers 9 dotcode</text>
<text x="311.3" y="320.6">Pairnumber</text>
<text x="93.9" y="326.5">78,65</text>
<text x="525.1" y="343.9">INVERT CENTRE :</text>
<text x="524.4" y="349.4">'H' DIMENSION :</text>
<text x="524.8" y="359.8">SCALE</text>
<text x="524.8" y="354.6">ASSEMBLY</text>
<text x="542.4" y="359.8">: 1:1</text>
<text x="558.9" y="354.6">:</text>
<text x="274.3" y="369.6">DO NOT SCALE DRAWING</text>
<text x="212.3" y="374.9">BIEBOUW BVBA</text>
<text x="285.5" y="374.1">IF IN DOUBT ASK</text>
<text x="333.7" y="372.4">JOB NAME</text>
<text x="212.3" y="379.5">INDUSTRIESTRAAT 17</text>
<text x="212.3" y="384">B-8755 Ruiselede</text>
<text x="340.8" y="380.8">ITEM</text>
<text x="359.3" y="381.1">MOULD CAVITY</text>
<text x="437.8" y="381.2">QUANTITY</text>
<text x="334.2" y="387.5">CUSTOMER</text>
<text x="359.3" y="387.9">ELIVOZO</text>
<text x="439.3" y="388">REF. NO.</text>
<text x="212.3" y="393">Tel.:+32(0)51 686714</text>
<text x="333.8" y="395.1">ORDER NO.</text>
<text x="359.3" y="395.1">20190040</text>
<text x="436.6" y="395.1">DRAWN BY</text>
<text x="524.6" y="394.7">REVISIONS</text>
<text x="212.3" y="397.6">Fax.:+32(0)51 689182</text>
<text x="212.3" y="402.1">Email: info@biebouw.com</text>
<text x="334.9" y="402.8">MATERIAL</text>
<text x="436.6" y="402.1">CHECKED BY</text>
<text x="334.8" y="410.2">MACHINE</text>
<text x="359.3" y="410.1">BB DG 5 1/2</text>
<text x="442.2" y="410.3">DATE</text>
<text x="462.3" y="410.2">23/05/2019</text>
</g>
<g font-size="4.1">
<text x="462.4" y="380.8">24</text>
<text x="462.3" y="394.7">JBB</text>
</g>
<g font-size="3.5">
<text x="105" y="18.2">+0,04</text>
<text x="106.9" y="22.1">0</text>
<text x="46.7" y="144.9">±0,05</text>
<text x="180.5" y="168.4" transform="rotate(-90 180.5 168.4)">±0,05</text>
<text x="46.5" y="220.3">±0,05</text>
<text x="106.3" y="313.5">+0,04</text>
<text x="108.2" y="317.5">0</text>
<text x="106.7" y="326.5">±0,05</text>
</g>
<g font-size="2.8">
<text x="276" y="379.1">TOLERANCES UNLESS OTHERWISE SPECIFIED</text>
<text x="282.8" y="382.1">DIMS: 0.0 ± 0.2 DIMS: 0.00 ± 0.05</text>
<text x="277.2" y="388.5">ACCORDANCE TO STANDARD PRACTICE</text>
<text x="281.2" y="385.5">REMOVE BURRS &amp; SHARP EDGES IN</text>
<text x="313" y="396.5">THIRD ANGLE</text>
<text x="313.2" y="399.5">PROJECTION</text>
<text x="293.3" y="407.4">SURFACE FINISH</text>
<text x="273.7" y="410.3">CAST:</text>
<text x="286.8" y="410.3">ROUGH:</text>
<text x="301.5" y="410.3">FINE:</text>
<text x="314.8" y="410.3">POLISH:</text>
</g>
</svg>
